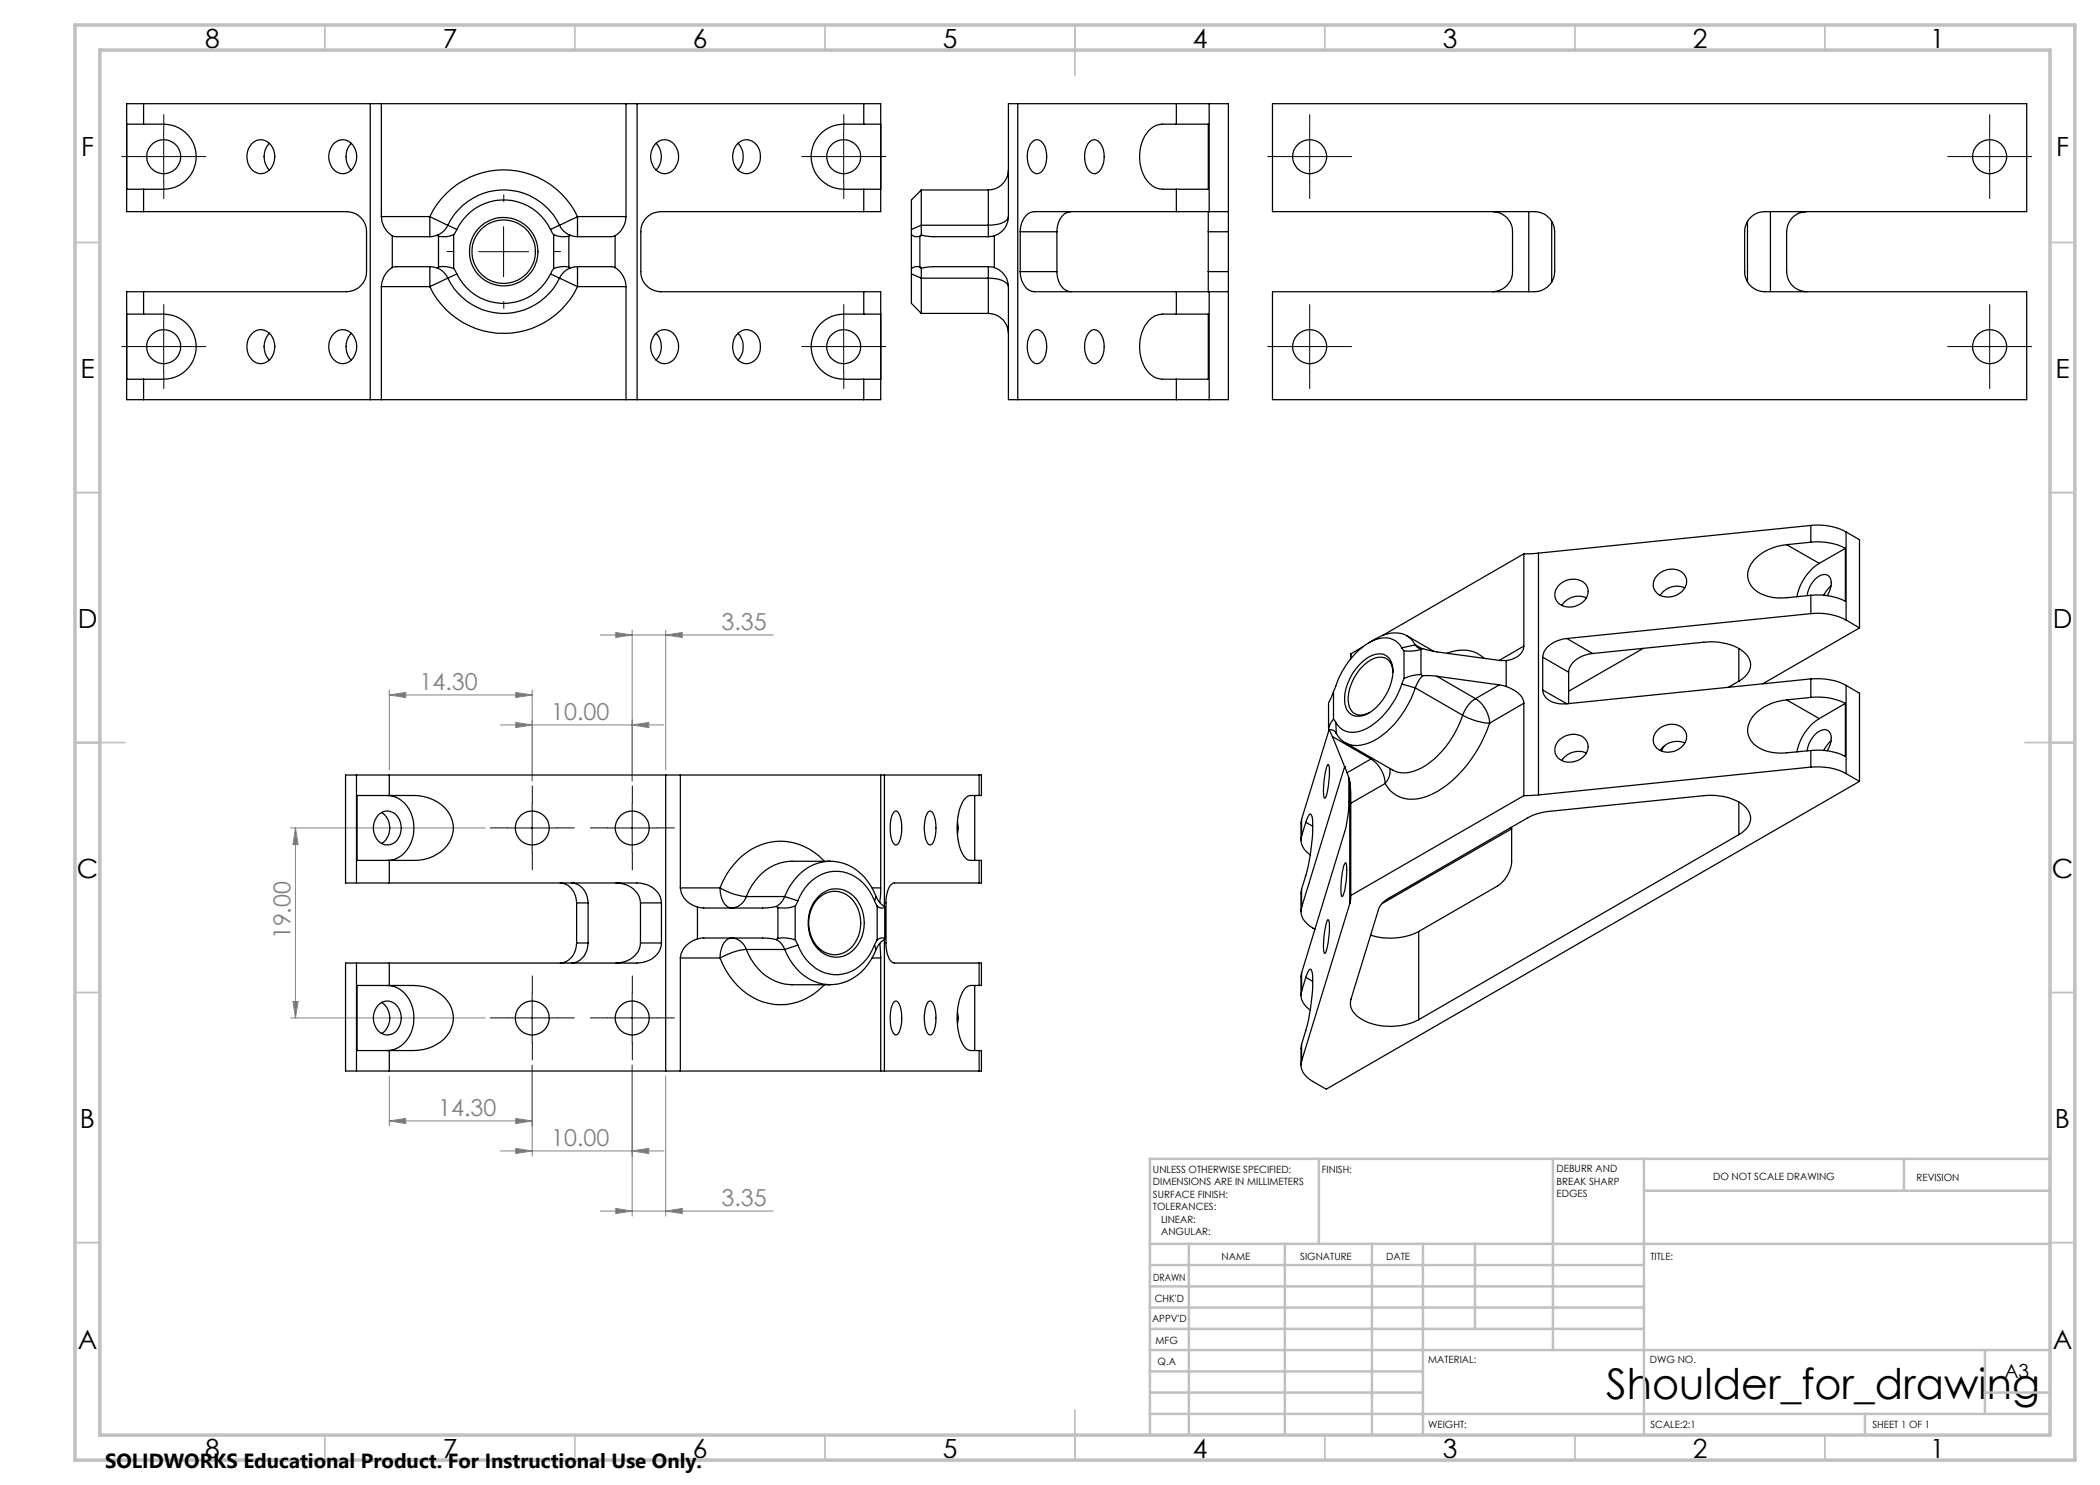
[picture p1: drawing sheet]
<svg xmlns="http://www.w3.org/2000/svg" width="420mm" height="297mm" viewBox="0 0 420 297" stroke-linecap="round" stroke-linejoin="round" font-family="sans-serif">
<g fill="none" stroke="#808080" stroke-width=".2">
<path d="M77.9 139l3.2-.5v1zM77.9 138v16M77.9 139h28.5M103.2 138.5l3.2 .5-3.2 .5zM106.4 138v18.2M120.1 127h34.5M123.2 126.5l3.2 .5-3.2 .5zM126.4 126v30.2M133.1 127l3.4-.5v1zM133.1 126v28M100.1 145h32.7M103.2 144.5l3.2 .5-3.2 .5z"/>
<path d="M126.4 145l3.4-.5v1zM58.1 165.6h38.9M59.1 165.6l.5 3.3h-1zM59.1 165.6v38M58.1 203.6h38.9M58.6 200.3h1l-.5 3.3zM77.9 215.2v10M106.4 213v18.2M126.4 213v30.2M133.1 215.2v28M77.9 224.2l3.2-.5v1zM77.9 224.2h28.5"/>
<path d="M100.1 230.2h32.7M103.2 229.7l3.2 .5-3.2 .5zM103.2 223.7l3.2 .5-3.2 .5zM126.4 230.2l3.4-.5v1zM120.1 242.2h34.5M123.2 241.7l3.2 .5-3.2 .5zM133.1 242.2l3.4-.5v1z"/>
</g>
<g fill="none" stroke="#000" stroke-width=".2" stroke-dasharray="15.2 1.3 1.3 1.3">
<path d="M27.8 31.3h-3.4M32.8 26.3v-3.4M32.8 36.3v3.4M37.8 31.3h3.4M163.8 31.3h-3.4M168.8 26.3v-3.4M168.8 36.3v3.4M173.8 31.3h3.4M256.9 31.3h-3.4M261.9 26.3v-3.4M261.9 36.3v3.4M266.9 31.3h3.4"/>
<path d="M392.9 31.3h-3.4M397.9 26.3v-3.4M397.9 36.3v3.4M402.9 31.3h3.4M90.8 50.3h-1.4M100.8 40.3v-1.3M110.8 50.3h1.3M27.8 69.3h-3.4M32.8 64.3v-3.4M32.8 74.3v3.4M37.8 69.3h3.4M100.8 60.3v1.4"/>
<path d="M163.8 69.3h-3.4M168.8 64.3v-3.4M168.8 74.3v3.4M173.8 69.3h3.4M256.9 69.3h-3.4M261.9 64.3v-3.4M261.9 74.3v3.4M266.9 69.3h3.4M392.9 69.3h-3.4M397.9 64.3v-3.4M397.9 74.3v3.4M402.9 69.3h3.4"/>
<path d="M101.5 165.6h-3.4M106.5 160.6v-3.4M106.5 170.6v3.4M111.5 165.6h3.4M121.5 165.6h-3.4M126.5 160.6v-3.4M126.5 170.6v3.4M131.5 165.6h3.4M106.5 198.6v-3.4M126.5 198.6v-3.4M101.5 203.6h-3.4M106.5 208.6v3.4"/>
<path d="M111.5 203.6h3.4M121.5 203.6h-3.4M126.5 208.6v3.4M131.5 203.6h3.4"/>
</g>
<g fill="none" stroke="#000" stroke-width=".2">
<path d="M27.7 31.3h10M32.7 26.3v10M163.7 31.3h10M168.7 26.3v10M256.9 31.3h10M261.9 26.3v10M392.9 31.3h10M397.9 26.3v10M95.7 50.3h10M100.7 45.3v10M27.7 69.3h10M32.7 64.3v10"/>
<path d="M163.7 69.3h10M168.7 64.3v10M256.9 69.3h10M261.9 64.3v10M392.9 69.3h10M397.9 64.3v10M101.5 165.6h9.9M106.4 160.6v10M121.5 165.6h9.9M126.4 160.6v10M106.4 198.6v10M126.4 198.6v10"/>
<path d="M101.5 203.6h9.9M121.5 203.6h9.9"/>
</g>
<g fill="none" stroke="#c0c0c0" stroke-width=".35">
<path d="M65 5v5M115 5v5M165 5v5M215 5v10M265 5v5M315 5v5M365 5v5M15 48.5h5M410 48.5h5M15 98.5h5M410 98.5h5M15 148.5h10"/>
<path d="M405 148.5h10M15 198.5h5M410 198.5h5M15 248.5h5M410 248.5h5M65 287v5M115 287v5M165 287v5M215 282v10M265 287v5M315 287v5M365 287v5"/>
</g>
<g fill="none" stroke="#c0c0c0" stroke-width=".5">
<path d="M263.8 231.8v17M310.6 231.8v38.2M328.8 231.8v55.2M328.8 238.2h81.2M380.8 231.8v6.4M410 231.8h-180v55.2M230 248.8h180M230 257.3h98.8M230 253h98.8M237.8 248.8v38.2M257 248.8v38.2M274.4 248.8v38.2"/>
<path d="M284.6 248.8v38.2M295 248.8v17M230 265.8h98.8M230 261.5h98.8M230 278.5h54.6M230 274.3h54.6M230 270h180M397 278.5h13M397 270v12.8M230 282.8h180M373 282.8v4.2"/>
</g>
<path d="M15 5h400v287h-400zM20 10h390v277h-390z" fill="none" stroke="#c0c0c0" stroke-width=".7"/>
<g fill="#808080">
<path d="M103.2 138.5l3.2 .5-3.2 .5zM77.9 139l3.2-.5v1z"/>
<path d="M103.2 144.5l3.2 .5-3.2 .5zM126.4 145l3.4-.5v1zM123.2 126.5l3.2 .5-3.2 .5zM133.1 127l3.4-.5v1zM103.2 229.7l3.2 .5-3.2 .5zM126.4 230.2l3.4-.5v1zM77.9 224.2l3.2-.5v1zM103.2 223.7l3.2 .5-3.2 .5zM123.2 241.7l3.2 .5-3.2 .5zM133.1 242.2l3.4-.5v1z"/>
<path d="M59.1 165.6l.5 3.3h-1zM58.6 200.3h1l-.5 3.3z"/>
</g>
<g fill="none" stroke="#000" stroke-width=".25">
<path d="M25.3 37.8h3.4M25.3 24.8h3.4M28.7 24.8a14.4 14.4 0 0 1 6.4 .5 6.5 6.5 0 0 1 4 7.3 6.5 6.5 0 0 1-6.4 5.2h-4M28.7 20.7h-3.4v21.6h3.4M28.7 20.7h45.3M28.7 20.7v4.1M28.7 37.8v4.5M50.3 28.7a2.61 2.61 0 0 1 4.5 1.4 3.5 3.5 0 0 1-2.5 4.6 3.4 3.4 0 0 1-2.6-4.9zM53.9 28.7a3.9 3.9 0 0 0 0 5.3M66.7 28.7a2.6 2.6 0 0 1 4.4 1.4 3.5 3.5 0 0 1-2.4 4.6 3.4 3.4 0 0 1-2.6-4.9zM70.3 28.7a3.9 3.9 0 0 0 0 5.3M74 20.7h2.3"/>
<path d="M74 20.7v59.2M76.3 20.7v22.6M76.3 20.7h48.9M125.2 20.7h2.2M125.2 20.7v22.6M127.4 20.7v59.2M127.4 20.7h45.4M131.1 28.7a2.6 2.6 0 0 1 4.4 1.4 3.5 3.5 0 0 1-2.4 4.6 3.4 3.4 0 0 1-2.6-4.9zM131.2 28.7a3.8 3.8 0 0 1 0 5.3M147.5 28.7a2.61 2.61 0 0 1 4.4 1.4 3.5 3.5 0 0 1-2.5 4.6 3.3 3.3 0 0 1-2.8-4.3l.2-.6zM147.6 28.7a3.9 3.9 0 0 1 0 5.3M172.8 24.8a14.4 14.4 0 0 0-6.5 .5 6.5 6.5 0 0 0-4 7.3 6.5 6.5 0 0 0 6.4 5.2h4.1"/>
<path d="M172.8 24.8h3.3M172.8 37.8h3.3M172.8 20.7h3.3v21.6h-3.3M172.8 20.7v4.1M172.8 37.8v4.5M184.3 38v7M184.3 38l-2 2v5.9M184.3 38h13.4M197.7 38v7M201.7 34a4.1 4.1 0 0 1-4 4M203.6 20.7h-1.9v22.6M203.6 20.7h31.7"/>
<path d="M203.6 20.7v59.2M206.4 28.4a1.38 1.38 0 0 1 2.4 .6 4.9 4.9 0 0 1-.6 5.4 1.33 1.33 0 0 1-2.1-.5 5 5 0 0 1 .3-5.5zM217.9 28.4a1.38 1.38 0 0 1 2.4 .6 4.8 4.8 0 0 1-.6 5.4 1.33 1.33 0 0 1-2.1-.5 5 5 0 0 1 .3-5.5zM235.3 24.8h6.4v13h-6.4M235.3 20.7h6.5M235.3 24.8a7.4 7.4 0 0 0-4.5 .5 7.7 7.7 0 0 0-2.4 8.8 4.9 4.9 0 0 0 4.1 3.7h2.8M235.3 20.7v4.1M235.3 37.8v4.5M241.8 20.7h3.9v21.6M241.8 20.7v21.6M254.5 20.7h150.8v21.6h-52.4a4 4 0 0 0-4 4.1v7.9a4 4 0 0 0 4 4h52.4v21.6h-150.8v-21.6h52.4a4.1 4.1 0 0 0 4-4v-7.9a4.1 4.1 0 0 0-4-4.1h-52.4zM28.7 42.3h40.6a4 4 0 0 1 4 4.1v7.9a4 4 0 0 1-4 4h-40.6"/>
<path d="M28.7 58.3h-3.4v21.6h3.4M28.7 58.3v4.5M76.3 43.3a4.7 4.7 0 0 0 2.2 3.9M76.3 43.3h9.7M76.3 57.3h9.7M76.3 57.3v22.6M78.5 47.2l.7 .1h6.8M78.5 53.5a4.7 4.7 0 0 0-2.2 3.8M78.5 47.2v6.3M86 53.3l1.5 .4M86 53.3h-6.8l-.7 .2M86 53.3v4"/>
<path d="M86 43.3v4M86 43.3l3.6 1.7M86 43.3a16.3 16.3 0 0 1 14.7-9.3 16.3 16.3 0 0 1 14.8 9.3M86 57.3a16.3 16.3 0 0 0 14.7 9.4 16.3 16.3 0 0 0 14.8-9.4M87.5 53.7a3.7 3.7 0 0 1 2.1 1.9M87.5 47l-1.5 .3M87.5 47l.2 .3M87.7 53.4a5.5 5.5 0 0 1 3 .3M87.7 47.3v6.1M87.7 53.4l-.2 .3M89.6 55.6a12.4 12.4 0 0 0 11.1 7.1 12.4 12.4 0 0 0 11.2-7.1M89.6 45a3.7 3.7 0 0 1-2.1 2"/>
<path d="M89.6 45a12.4 12.4 0 0 1 11.1-7 12.4 12.4 0 0 1 11.2 7M89.6 55.6l-3.6 1.7M89.6 45l1.8 .9M90.7 47a5.1 5.1 0 0 1-3 .3M90.7 53.7l.7 1.1M90.7 47v6.7M91.4 54.8a10.4 10.4 0 0 0 9.3 5.9 10.4 10.4 0 0 0 9.4-5.9M91.4 45.9l-.7 1.1M91.4 45.9a10.4 10.4 0 0 1 9.3-5.9 10.4 10.4 0 0 1 9.4 5.9M91.4 54.8l-1.8 .8M110.1 45.9l.6 1.1M110.1 54.8l1.8 .8"/>
<path d="M110.7 53.7l-.6 1.1M110.7 47a5.1 5.1 0 0 0 3.1 .3M110.7 47v6.7M111.9 45a3.7 3.7 0 0 0 2.1 2M111.9 55.6l3.6 1.7M111.9 45l-1.8 .9M113.8 53.4a5.5 5.5 0 0 0-3.1 .3M113.8 53.4l.2 .3M113.8 47.3v6.1M114 53.7a3.7 3.7 0 0 0-2.1 1.9M114 47l1.5 .3M114 47l-.2 .3"/>
<path d="M115.5 53.3l-1.5 .4M115.5 53.3h6.8l.7 .2M115.5 43.3v4M115.5 43.3l-3.6 1.7M115.5 53.3v4M115.5 43.3h9.7M115.5 57.3h9.7M123 47.2l-.7 .1h-6.8M123 53.5a4.7 4.7 0 0 1 2.2 3.8M123 47.2v6.3M125.2 43.3a4.7 4.7 0 0 1-2.2 3.9M125.2 57.3v22.6"/>
<path d="M172.8 42.3h-40.6a4 4 0 0 0-4 4.1v7.9a4 4 0 0 0 4 4h40.6M172.8 58.3h3.3v21.6h-3.3M172.8 58.3v4.5M182.3 47a1.72 1.72 0 0 0 1.7 .3M182.3 45.9v1.1M182.3 53.7v1.1M182.3 54.8v5.9l2 2M182.3 54.8l2 .8M182.3 47v6.7M184 53.4a1.82 1.82 0 0 0-1.7 .3M184 53.4l.3 .3M184 47.3v6.1"/>
<path d="M184.3 47l2.5 .3h10.9M184.3 53.7v1.9M184.3 45v2M184.3 55.6v7.1M184.3 47l-.3 .3M184.3 55.6h13.4M184.3 45h13.4M184.3 45l-2 .9M197.7 53.3h-10.9l-2.5 .4M197.7 53.3l1.2 .2M197.7 55.6a4.5 4.5 0 0 1 3.9 1.4l.1 .3M197.7 53.3v2.3"/>
<path d="M197.7 45v2.3M197.7 55.6v7.1M198.9 53.5a4.1 4.1 0 0 1 2.8 3.8M198.9 47.2l-1.2 .1M198.9 47.2v6.3M201.7 43.3a4.1 4.1 0 0 1-2.8 3.9M201.7 57.3v22.6h1.9M201.7 43.3a2.27 2.27 0 0 1-2 1.5l-2 .2M204 54.3a4 4 0 0 0 2.4 4h28.9M204 46.4v7.9M204 46.4h7.4M204 54.3h7.4"/>
<path d="M211.4 54.3a3.6 3.6 0 0 0 2.8 4M211.4 46.4v7.9M214.2 42.3a3.3 3.3 0 0 0-2.8 3.4v.7M235.3 42.3h6.5M235.3 58.3h6.5M235.3 42.3h-28.4a3.6 3.6 0 0 0-2.9 4.1M235.3 58.3v4.5M241.7 54.3v4M241.7 42.3v4.1M241.7 46.4v7.9M241.7 46.4h4M241.7 54.3h4"/>
<path d="M241.8 58.3h3.9M241.8 42.3h3.9M241.8 58.3v21.6M245.7 54.3v4M245.7 42.3v4.1M245.7 58.3v21.6h-3.9M245.7 46.4v7.9M298.5 42.3a4 4 0 0 1 4 4.1v7.9a4 4 0 0 1-4 4M305.8 42.3v16M310.3 44.2v12.2M349.5 44.2v12.2M354.1 42.3v16"/>
<path d="M361.4 42.3a4 4 0 0 0-4.1 4.1v7.9a4 4 0 0 0 4.1 4M25.3 75.8h3.4M25.3 62.8h3.4M28.7 62.8a14.4 14.4 0 0 1 6.4 .5 6.5 6.5 0 0 1 4 7.3 6.5 6.5 0 0 1-6.4 5.2h-4M28.7 79.9h45.3M28.7 75.8v4.1M50.3 66.8a2.58 2.58 0 0 1 2.6-.7 2.58 2.58 0 0 1 1.9 2 3.4 3.4 0 0 1-2.5 4.6 3.3 3.3 0 0 1-2.8-4.3l.2-.6zM53.9 66.7a3.9 3.9 0 0 0 0 5.3M66.7 66.8a2.57 2.57 0 0 1 2.6-.7 2.57 2.57 0 0 1 1.8 2 3.4 3.4 0 0 1-2.4 4.6 3.3 3.3 0 0 1-2.8-4.3zM70.3 66.7a3.9 3.9 0 0 0 0 5.3M74 79.9h2.3M76.3 79.9h48.9"/>
<path d="M125.2 79.9h2.2M127.4 79.9h45.4M131.1 66.8a2.57 2.57 0 0 1 2.6-.7 2.57 2.57 0 0 1 1.8 2 3.4 3.4 0 0 1-2.4 4.6 3.3 3.3 0 0 1-2.9-4.3zM131.2 66.7a3.8 3.8 0 0 1 0 5.3M147.5 66.8a2.58 2.58 0 0 1 2.6-.7 2.58 2.58 0 0 1 1.8 2 3.4 3.4 0 0 1-2.5 4.6 3.3 3.3 0 0 1-2.8-4.3l.2-.6zM147.6 66.7a3.9 3.9 0 0 1 0 5.3M172.8 62.8a14.4 14.4 0 0 0-6.5 .5 6.5 6.5 0 0 0-4 7.3 6.5 6.5 0 0 0 6.4 5.2h4.1M172.8 62.8h3.3M172.8 75.8h3.3M172.8 75.8v4.1M184.3 62.7h13.4M197.7 62.7a4.1 4.1 0 0 1 4 4"/>
<path d="M203.6 79.9h31.7M206.4 66.4a1.38 1.38 0 0 1 2.4 .6 4.9 4.9 0 0 1-.6 5.4 1.33 1.33 0 0 1-2.1-.5 5 5 0 0 1 .3-5.5zM217.9 66.4a1.38 1.38 0 0 1 2.4 .6 4.8 4.8 0 0 1-.6 5.4 1.33 1.33 0 0 1-2.1-.5 5 5 0 0 1 .3-5.5zM235.3 62.8h6.4v13h-6.4M235.3 79.9h6.5M235.3 62.8a7.4 7.4 0 0 0-4.5 .5 7.7 7.7 0 0 0-2.4 8.8 4.8 4.8 0 0 0 4.1 3.7h2.8M235.3 75.8v4.1M304.8 110.8v18.4M304.8 110.8l-28.3 16.3M307.7 110.6l-2.9 .2M307.7 110.6v48.4M311.6 117.2a3.8 3.8 0 0 1 5.5-.4 2.72 2.72 0 0 1-1.4 4.2 3.1 3.1 0 0 1-4.7-1.8 2.64 2.64 0 0 1 .6-2z"/>
<path d="M317.3 119.6a3.9 3.9 0 0 0-5 1.5M331.4 115.2a3.8 3.8 0 0 1 5.4-.4 2.56 2.56 0 0 1-.9 3.9 3.4 3.4 0 0 1-5.1-1 2.54 2.54 0 0 1 .6-2.5zM337 117.6a4 4 0 0 0-5 1.5M357.3 108.9a9.1 9.1 0 0 0-7.4 4.4 4.1 4.1 0 0 0 2.8 5.7 9.2 9.2 0 0 0 4.6 .6l4.9-.5M357.3 108.9l6.6 3.8M361.5 119.1a5.1 5.1 0 0 1 2.9-4.1 1.4 1.4 0 0 1 1.9 1.6l-.2 1.1-.7 1.4M362.2 108.4a12.3 12.3 0 0 1 6.9 1.3M362.2 105.1a12 12 0 0 1 7 1.3M362.2 105.1v3.3M362.2 119.1v3.6M362.2 108.4l-4.9 .5M362.2 105.1l-54.5 5.5"/>
<path d="M363.9 112.7a10.3 10.3 0 0 0-4.5 6.6M366.2 117.2l-1.1 1.2-.3 .7M369.1 109.7v10.6a12.7 12.7 0 0 0-6.9-1.2M369.1 109.7l-5.2 3M369.2 106.4v17.6M369.2 106.4l2.7 1.5v17.7M266.7 138.4l-1 2.1v5.1M266.7 138.4v5.5M270.2 130.9l-.1 .9M272.3 132.5a4.3 4.3 0 0 1 4.8-1.4 4.2 4.2 0 0 1 1.3 4.7 10.4 10.4 0 0 1-5.5 7.2 2.8 2.8 0 0 1-4-2.8 10.8 10.8 0 0 1 3.4-7.7zM272.5 129.4l-2.3 1.4v.9M273.8 128.6l1.4-.9a6.6 6.6 0 0 1 5.8-.7 4.5 4.5 0 0 1 2.1 2"/>
<path d="M278.6 134.4a2.64 2.64 0 0 0-3.1-2.9 8.8 8.8 0 0 0-5.6 6.4 4.4 4.4 0 0 0 1 4.8 3.1 3.1 0 0 0 3-.2M280.4 136.8a15.5 15.5 0 0 1-7.8 9.2 4 4 0 0 1-5.4-1.5M280.4 129.6a4 4 0 0 0-5.5-1.6 15.8 15.8 0 0 0-7.9 9.7l-.3 .7M280.4 129.6l.4 .6M280.4 136.8l2.7 .8M280.8 135.7l-.4 1.1M280.8 130.2v5.5M281.3 127.1l5.5 3.2M283.1 137.6a18.6 18.6 0 0 1-9.2 11 5 5 0 0 1-6.2-1.2l-.4-.7M283.1 129a1.4 1.4 0 0 0 1.4 .7M283.1 137.6l9.4 5.4M283.1 129l-2.7 .6"/>
<path d="M283.1 129l1.3 .7M284.2 134.9a8.5 8.5 0 0 0-3.4 .8M284.2 129.9a8.4 8.4 0 0 1-3.4 .3M284.2 134.9l.3 .2M284.2 129.9v5M284.5 135.1l2.9 .2M284.5 129.7l2.9 .7 12.5 1.7M284.5 135.1a6.7 6.7 0 0 0-1.4 2.5M284.5 129.7l-.3 .2M287.4 135.3l12.5 1.7M287.4 135.3l7.7 4.4M289.4 130.6a6.8 6.8 0 0 1 7.4 1.1"/>
<path d="M295.1 139.7a6.4 6.4 0 0 0-2.6 3.3M295.1 139.7a6.3 6.3 0 0 1 2.8 4.9M299.9 132.1h1.3M299.9 137l1.3 .3M299.9 137l-4.8 2.7M301.2 137.3a5.1 5.1 0 0 1 3.5 2.9l.1 .4M301.2 132.1v5.2M304.8 129.2a3 3 0 0 1-2.6 2.7l-1 .2M304.8 129.2l-4.9 2.9M308.5 138a3.3 3.3 0 0 0 3.4 2.8h1.5M308.5 131.4v6.6M308.5 131.4l5.2 3"/>
<path d="M308.5 138l4.9 2.8M313.4 127.7a5.3 5.3 0 0 0-4.8 3.2l-.1 .5M313.4 127.7l5.1 3M313.7 134.4v6.3M318.5 130.7l22.2-2.3a10.4 10.4 0 0 1 8.5 2.4 2.97 2.97 0 0 1-.2 4.5l-1.2 .9M318.5 130.7a5.4 5.4 0 0 0-4.7 3.2l-.1 .5M328.6 129.7l-14.9 8.6M347.8 136.2l-2.1 1.3M347.8 129.7v6.5M357.3 140a8.9 8.9 0 0 0-7.4 4.4 3.9 3.9 0 0 0 2.1 5.3 9.4 9.4 0 0 0 5.3 .9l4.9-.5M357.3 140l6.6 3.7M362.2 139.5a11.9 11.9 0 0 1 6.9 1.2"/>
<path d="M362.2 135.8a12.8 12.8 0 0 1 7 1.3M362.2 122.7a12.4 12.4 0 0 1 7 1.3M362.2 135.8v3.7M362.2 122.7l-48.8 5M362.2 135.8l-48.8 5M362.2 139.5l-4.9 .5M369.2 137.1v17.6M369.2 137.1l2.7 1.5v17.7M369.2 124l2.7 1.6M371.9 125.6l-19.4 11.2M71.3 155h6.6M71.3 155h-2.2v21.6h2.2"/>
<path d="M71.3 155v21.6M77.5 159.1a5.7 5.7 0 0 1 5.2 5.2 6.8 6.8 0 0 1-3.8 7.6l-1.4 .2M77.9 159.1h4.8a8 8 0 0 1 7.6 4.5 6.1 6.1 0 0 1-3.7 7.7 8.9 8.9 0 0 1-3.9 .8h-4.8M77.9 159.1h-6.5v13h6.5M77.9 155v4.1M77.9 155h55.2M133.1 155h3M133.1 155v59.2M136.1 155h40M136.1 155v22.6M176.1 155h.8M176.1 155v22.6"/>
<path d="M176.9 155h18.9M176.9 155v26.3M194.9 159.1v13M195.8 159.1h-1.7a2.39 2.39 0 0 0-1.8 1.8 12.5 12.5 0 0 0 .5 10.4 1.59 1.59 0 0 0 1.3 .8h1.7M195.8 155h.5v4.1h-.5M195.8 155v4.1M265.5 153l.1-.1a9.1 9.1 0 0 1 0 4.5l-.4 1.9-.3 .3a13.5 13.5 0 0 1 .6-6.6zM265.7 145.6l.1 .3M265.8 145.9a1.36 1.36 0 0 1 1.5 .8M265.8 145.9l.7 1.4M265.8 145.9l-5.5 18M266.5 147.3l7.7 4.5"/>
<path d="M266.5 147.3l2.9 7.2M266.7 143.9l.5 .6M266.7 143.9l-.5 .6-.5 1.1M267.2 144.5l.1 2.2M268.9 153.3h.1M268.9 153.3l-8.6 28.2M269.4 154.5a12.8 12.8 0 0 1 .8 6.2M269.8 155.6l-.1 6.6-.5 3.2-8.9 29.2M269.9 156.3v24.5M274.2 151.8a6.3 6.3 0 0 1 2.8 4.9M274.2 151.8l-4.8 2.7M274.4 151.7l-.2 .1"/>
<path d="M277 156.7l-6.8 4M277.9 153.7a3.3 3.3 0 0 1-.9 3M292.5 143a12.2 12.2 0 0 0 5.4 1.6M292.5 143a19 19 0 0 1-8.3 10.6 5.8 5.8 0 0 1-5.7 .4l-9.5-5.5M297.9 144.6a24.7 24.7 0 0 1-11.4 14.2 7.4 7.4 0 0 1-7.8-.2l-.7-.5-1-1.4M304.8 159.1l-34.6 20M304.8 140.6v18.5M304.8 140.6l-6.9 4M307.7 159l-2.9 .1M311.6 148.2a3.8 3.8 0 0 1 5.5-.3 2.87 2.87 0 0 1-2 4.4 3 3 0 0 1-4.1-2.1 2.64 2.64 0 0 1 .6-2zM317.3 150.6a4 4 0 0 0-5 1.5M331.8 145.8a3.6 3.6 0 0 1 5.3 .5 2.99 2.99 0 0 1-2.3 4 3.1 3.1 0 0 1-4.1-2.1 2.7 2.7 0 0 1 1.1-2.4z"/>
<path d="M332.8 149.3l-.5 .9M337 148.6a4 4 0 0 0-5 1.5M362.2 153.4a12 12 0 0 1 7 1.3M362.2 153.4l-54.5 5.6M362.2 150.1v3.3M363.9 143.7a10.1 10.1 0 0 0-4.5 6.7M365.4 150.1a3.5 3.5 0 0 0 .5-3.7 1.62 1.62 0 0 0-2.4 .1 5.4 5.4 0 0 0-2 3.7M366.2 148.2l-.7 .7-.7 1.2M369.1 140.7v10.6a11.9 11.9 0 0 0-6.9-1.2M369.1 140.7l-5.2 3M369.2 154.7l2.7 1.6M371.9 156.3l-106.6 61.5a11.3 11.3 0 0 1-4.4-2.9 2.96 2.96 0 0 1-.6-2.7"/>
<path d="M71.3 176.6h6.6M75.6 163a2.61 2.61 0 0 1 4.4 1.3 3.6 3.6 0 0 1-1.9 4.6 2.74 2.74 0 0 1-3.3-2.4 3.9 3.9 0 0 1 .8-3.5zM76.3 162.5a3.7 3.7 0 0 1 0 6.2M77.9 176.6h49.5a4.5 4.5 0 0 1 4.9 4M77.9 172.1v4.5M112 176.6a3.7 3.7 0 0 1 3.3 4M114.3 176.6a3.7 3.7 0 0 1 3.3 4M123.2 176.6a4.5 4.5 0 0 1 4.9 4M136.1 177.6a4.6 4.6 0 0 0 3.4 3.8M136.1 177.6h7.9M144 177.6a4 4 0 0 0 1.9 3.9 3.1 3.1 0 0 0 3.4-2.2M144 177.6a12.4 12.4 0 0 0 5.3 1.7"/>
<path d="M149.3 179.3h7.7M157 179.3a3.9 3.9 0 0 1-1.7 2M157 179.3a10.4 10.4 0 0 1 8.6-7 9.5 9.5 0 0 1 8.6 4.9l1 2.1M157 179.3l2.6 .9M163.6 179.4a5 5 0 0 1 8.4 1.7 7.5 7.5 0 0 1-2.7 9.9 5.2 5.2 0 0 1-7.1-3.3 7.9 7.9 0 0 1 1.4-8.3zM163.8 179.6a4.7 4.7 0 0 1 7.5 1.6 7.1 7.1 0 0 1-2.1 9.1 4.8 4.8 0 0 1-6.9-2.7 7.2 7.2 0 0 1 1.5-8zM164.9 172.3a11.7 11.7 0 0 0-18.2 .7 15.9 15.9 0 0 0-2.7 4.6M166.1 172.3h-7.7a9.8 9.8 0 0 0-8.7 6l-.4 1M174.4 177.6h1.7M175.2 179.3a3.9 3.9 0 0 0 1.7 2l.1 .2M175.2 179.3l-.3 .9M176.1 177.6l-.1 2.9"/>
<path d="M178.8 162.4l.2-.2a.72 .72 0 0 1 .8 .6 7.7 7.7 0 0 1-.1 5.9 .58 .58 0 0 1-.6 .3 .58 .58 0 0 1-.5-.4 7.9 7.9 0 0 1 0-5.9zM185.6 162.4a.53 .53 0 0 1 .9 .1 7.4 7.4 0 0 1 0 6.2 .58 .58 0 0 1-.6 .3 .58 .58 0 0 1-.4-.4 7.2 7.2 0 0 1 .1-6.2zM191.5 164.4a4.2 4.2 0 0 1 0 2.4M195.8 176.6h-17.2a4.3 4.3 0 0 0-1.4 4v8a5.2 5.2 0 0 0 1.2 3.8l.5 .2h16.9M195.8 172.1h.5v4.5h-.5M195.8 172.1v4.5M260.3 167.2a3.5 3.5 0 0 0 1.7 3.8M260.3 177.8l-.1 4.5M260.3 163.9l-.1 4.1M260.3 163.9v3.3M260.3 177.8v3.7M261.2 164.5l.3-1 .5-.7a1.31 1.31 0 0 1 .5 1.5 40.9 40.9 0 0 1-1.3 10.8l-.9 2.7"/>
<path d="M261.2 164.5l-.9 2.7M261.2 164.5l1.3 .7M269.1 172.5a5.9 5.9 0 0 1 .2 3.3 7.6 7.6 0 0 1-.8 3.5h-.1a13.6 13.6 0 0 1 .6-6.7zM270.2 179.1l-.3 1.7M270.2 160.7v18.4M302 165.6l.3 .2M302.3 165.4v.4M302.3 165.8v6.5a6.4 6.4 0 0 1-2.8 4.9l-15.8 9.1M302.3 165.8l-25.9 14.9M347.8 166.9a3.8 3.8 0 0 0 2.3-3.7 5.7 5.7 0 0 0-4.4-3.7l-1-.2a12.6 12.6 0 0 0-4-.2l-30.9 3.2a11.1 11.1 0 0 0-4.2 1.2l-27.7 16.1a4.4 4.4 0 0 0-2.2 2.4l-5.5 17.8a3.3 3.3 0 0 0 1.8 3.9 12.4 12.4 0 0 0 11.7 .2M347.8 166.9l-64.1 37M347.8 160.4v6.5"/>
<path d="M71.3 192.6h6.6M71.3 192.6h-2.2v21.6h2.2M71.3 192.6v21.6M77.5 197.1a5.7 5.7 0 0 1 5.2 5.2 6.8 6.8 0 0 1-3.8 7.6l-1.4 .2M77.9 197.1a21.2 21.2 0 0 1 7.8 .5 6.5 6.5 0 0 1 4.8 7.2 7.6 7.6 0 0 1-7.8 5.3h-4.8M77.9 197.1h-6.5v13h6.5M77.9 192.6v4.5M115.3 188.6a3.8 3.8 0 0 1-3.3 4M115.3 180.6h2.3M115.3 188.6h2.3M115.3 180.6v8M117.6 188.6a3.8 3.8 0 0 1-3.3 4"/>
<path d="M117.6 180.6v8M128.1 188.6a4.6 4.6 0 0 1-4.9 4M128.1 180.6h4.2M128.1 188.6h4.2M128.1 180.6v8M132.3 188.6a4.6 4.6 0 0 1-4.9 4h-49.5M132.3 180.6v8M136.1 191.6v22.6M136.1 191.6h7.9M139.5 187.8l.8-.2h12.2l2.8 .3M139.5 187.8a4.6 4.6 0 0 0-3.4 3.8M139.5 181.4v6.4"/>
<path d="M144 191.6a13.8 13.8 0 0 0 10.9 9.3 12 12 0 0 0 10-3.9M149.3 189.9a2.9 2.9 0 0 0-3.8-2 4.2 4.2 0 0 0-1.5 3.7M149.3 189.9a12.7 12.7 0 0 0-5.3 1.7M149.3 189.9a10.2 10.2 0 0 0 9.1 7.1h7.7M149.3 189.9h7.7M155.3 181.3l-2.8 .3h-11.7l-1.3-.2M155.3 187.9a3.6 3.6 0 0 1 1.7 2M155.3 181.3l.3 .2M155.6 187.7a7.1 7.1 0 0 1 3.4 .3M155.6 181.5v6.2M155.6 187.7l-.3 .2M157 189.9a10.1 10.1 0 0 0 9.6 7 10.2 10.2 0 0 0 8.6-7"/>
<path d="M159 181.2a6.6 6.6 0 0 1-3.4 .3M159 188l.6 1M159 181.2v6.8M159.6 180.2l-.6 1M159.6 189a8.6 8.6 0 0 0 8.1 5.9 8.8 8.8 0 0 0 7.2-5.9M159.6 180.2a8.3 8.3 0 0 1 9-5.8 8.9 8.9 0 0 1 6.3 5.8M159.6 189l-2.6 .9M174.4 191.6h1.7M174.9 180.2l.5 1M174.9 189l.3 .9M175.4 188l-.5 1M175.4 181.2a1.43 1.43 0 0 0 1.6 .3"/>
<path d="M175.4 181.2v6.8M176 188.7l.1 2.9M176.1 191.6v22.6M176.9 187.9v26.3M176.9 187.9a3.6 3.6 0 0 0-1.7 2M177 187.7a1.51 1.51 0 0 0-1.6 .3M177 187.7l-.1 .2M177 181.5v6.2M194.9 197.1v13M195.8 197.1a2.89 2.89 0 0 0-2.7 .5 9.5 9.5 0 0 0-1.7 6.4 9.1 9.1 0 0 0 1.7 5.7 2.89 2.89 0 0 0 2.7 .4M195.8 192.6h.5v4.5h-.5M195.8 192.6v4.5"/>
<path d="M260.3 181.5a3.4 3.4 0 0 0 1.6 3.7l1.1 .6M260.3 198.3a3.5 3.5 0 0 0 1.7 3.7M260.3 194.6l-.1 4.5M260.3 194.6v3.7M261.2 195.5l.6-1.5 .3-.2 .1 .1a14.2 14.2 0 0 1 .1 5.9l-.6 4.2-1.4 4.9M261.2 195.5l-.9 2.8M261.2 195.5l1.3 .8M265.5 184l.1-.1a9.1 9.1 0 0 1 0 4.6l-.4 1.8-.3 .4a13.6 13.6 0 0 1 .6-6.7zM269.9 180.8l-9.6 31.4M283.7 186.3a13 13 0 0 1-9.6 .7M283.7 186.3v17.6M71.3 214.2h6.6"/>
<path d="M75.6 201a2.58 2.58 0 0 1 2.6-.7 2.58 2.58 0 0 1 1.8 2 3.5 3.5 0 0 1-2.4 4.7 3.4 3.4 0 0 1-2.6-5zM76.3 200.5a3.7 3.7 0 0 1 0 6.2M77.9 210.1v4.1M77.9 214.2h55.2M133.1 214.2h3M136.1 214.2h40M176.1 214.2h.8M176.9 214.2h18.9M178.8 200.4l.2-.2a.72 .72 0 0 1 .8 .6 6.8 6.8 0 0 1-.3 6.1l-.3 .1a1.83 1.83 0 0 1-1-1.8 7.2 7.2 0 0 1 .6-4.8zM185.6 200.4a.53 .53 0 0 1 .9 .1 7.4 7.4 0 0 1 0 6.2l-.2 .2a.56 .56 0 0 1-.8-.4 7.2 7.2 0 0 1 .1-6.1zM191.5 202.4a4.3 4.3 0 0 1 0 2.4M195.8 210.1h.5v4.1h-.5"/>
<path d="M195.8 210.1v4.1M260.3 208.9l-.1 4.1M260.3 208.9v3.3"/>
<circle cx="32.7" cy="31.3" r="3.4"/>
<circle cx="168.7" cy="31.3" r="3.4"/>
<circle cx="261.9" cy="31.3" r="3.4"/>
<circle cx="397.9" cy="31.3" r="3.4"/>
<circle cx="100.7" cy="50.3" r="6.4"/>
<circle cx="100.7" cy="50.3" r="6.9"/>
<circle cx="32.7" cy="69.3" r="3.4"/>
<circle cx="168.7" cy="69.3" r="3.4"/>
<circle cx="261.9" cy="69.3" r="3.4"/>
<circle cx="397.9" cy="69.3" r="3.4"/>
<circle cx="106.4" cy="165.6" r="3.4"/>
<circle cx="126.5" cy="165.6" r="3.4"/>
<circle cx="106.4" cy="203.6" r="3.4"/>
<circle cx="126.5" cy="203.6" r="3.4"/>
</g>
<text font-size="8.5" x="321.2" y="279.7">Shoulder_for_drawing</text>
<g font-size="5.3">
<text x="41" y="9.5">8</text>
<text x="88.5" y="9.5">7</text>
<text x="138.5" y="9.5">6</text>
<text x="188.5" y="9.5">5</text>
<text x="238.5" y="9.5">4</text>
<text x="288.5" y="9.5">3</text>
<text x="338.5" y="9.5">2</text>
<text x="386" y="9.5">1</text>
<text x="16.2" y="31.3">F</text>
<text x="411.2" y="31.3">F</text>
<text x="16.1" y="75.5">E</text>
<text x="411.1" y="75.5">E</text>
<text x="15.5" y="125.5">D</text>
<text x="410.5" y="125.5">D</text>
<text x="15.4" y="175.5">C</text>
<text x="410.4" y="175.5">C</text>
<text x="16" y="225.5">B</text>
<text x="411" y="225.5">B</text>
<text x="15.5" y="269.8">A</text>
<text x="410.5" y="269.8">A</text>
<text x="41" y="291.5">8</text>
<text x="88.5" y="291.5">7</text>
<text x="138.5" y="291.5">6</text>
<text x="188.5" y="291.5">5</text>
<text x="238.5" y="291.5">4</text>
<text x="288.5" y="291.5">3</text>
<text x="338.5" y="291.5">2</text>
<text x="386" y="291.5">1</text>
</g>
<g font-size="4.7" fill="#808080">
<text x="144.3" y="126">3.35</text>
<text x="83.9" y="138">14.30</text>
<text x="110.2" y="144">10.00</text>
<text x="58.1" y="187.9" transform="rotate(-90 58.1 187.9)">19.00</text>
<text x="87.6" y="223.2">14.30</text>
<text x="110.2" y="229.2">10.00</text>
<text x="144.3" y="241.2">3.35</text>
</g>
<text font-size="4.1" x="21" y="293.7">SOLIDWORKS Educational Product. For Instructional Use Only.</text>
<text font-size="3.9" x="400.9" y="275.5">A3</text>
<g font-size="2">
<text x="230.6" y="234.6">UNLESS OTHERWISE SPECIFIED:</text>
<text x="230.6" y="237.1">DIMENSIONS ARE IN MILLIMETERS</text>
<text x="230.6" y="239.6">SURFACE FINISH:</text>
<text x="264.4" y="234.6">FINISH:</text>
<text x="311.3" y="234.5">DEBURR AND</text>
<text x="311.3" y="237">BREAK SHARP</text>
<text x="311.3" y="239.5">EDGES</text>
<text x="342.6" y="236">DO NOT SCALE DRAWING</text>
<text x="383.3" y="236.2">REVISION</text>
<text x="230.6" y="242.1">TOLERANCES:</text>
<text x="232.2" y="244.6">LINEAR:</text>
<text x="232.2" y="247.1">ANGULAR:</text>
<text x="244.3" y="252">NAME</text>
<text x="260" y="251.9">SIGNATURE</text>
<text x="277.2" y="251.9">DATE</text>
<text x="330.1" y="251.9">TITLE:</text>
<text x="230.6" y="256.1">DRAWN</text>
<text x="230.9" y="260.3">CHK'D</text>
<text x="230.4" y="264.4">APPV'D</text>
<text x="231.1" y="268.8">MFG</text>
<text x="231.5" y="273">Q.A</text>
<text x="285.6" y="272.5">MATERIAL:</text>
<text x="330" y="272.5">DWG NO.</text>
<text x="285.6" y="285.5">WEIGHT:</text>
<text x="330.1" y="285.6">SCALE:2:1</text>
<text x="374.5" y="285.6">SHEET 1 OF 1</text>
</g>
</svg>
